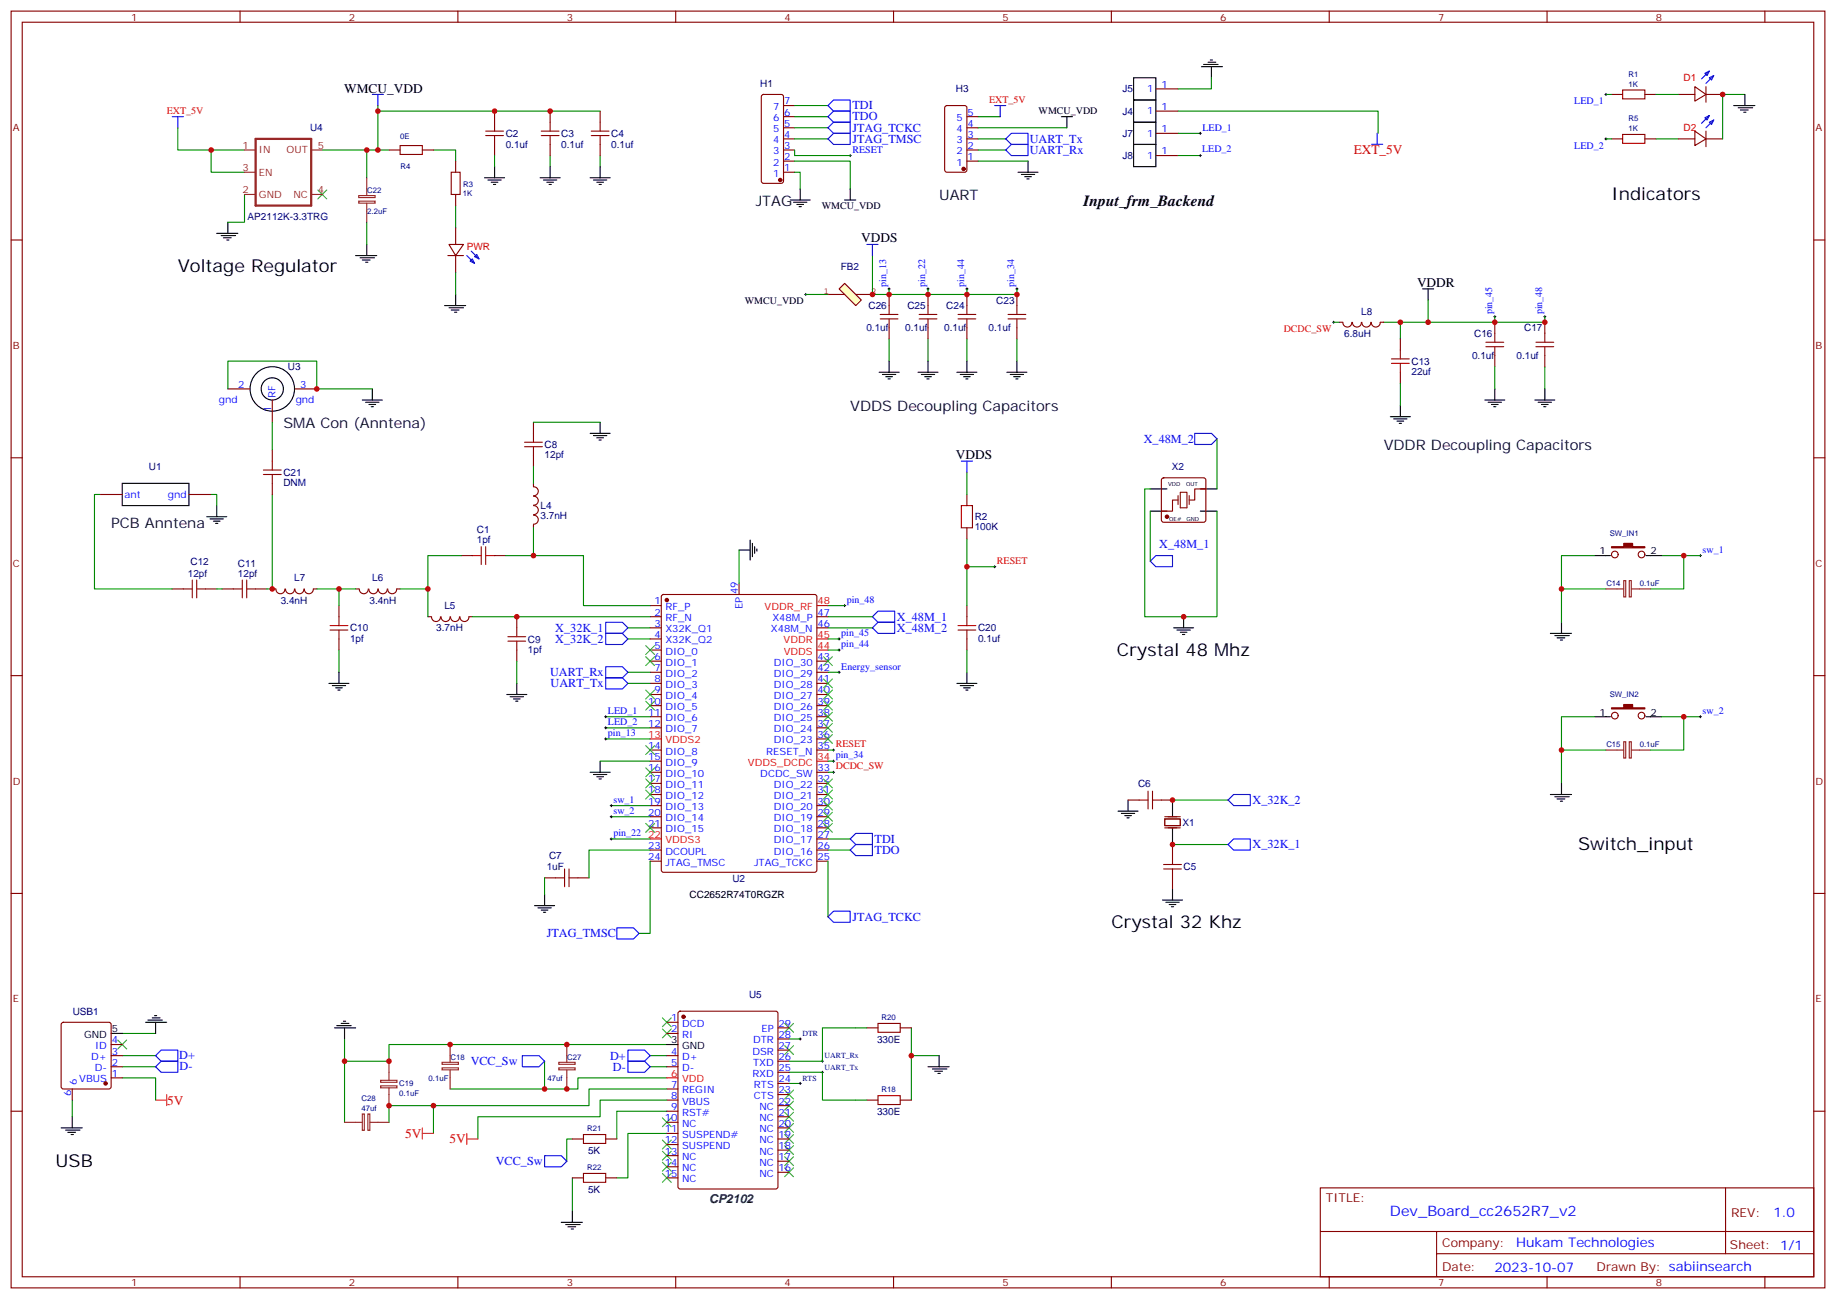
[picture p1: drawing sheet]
<svg xmlns="http://www.w3.org/2000/svg" width="583mm" height="412mm" viewBox="0 0 583 412" stroke-linecap="round" stroke-linejoin="round" font-family="sans-serif">
<g fill="none" stroke="#870000" stroke-width=".35">
<path d="M3.5 3.5h575.8v405.4h-575.8zM7.1 7.1h568.6v398.2h-568.6zM76.2 3.5v3.6M145.3 3.5v3.6M214.5 3.5v3.6M283.6 3.5v3.6M352.8 3.5v3.6M421.9 3.5v3.6M491.1 3.5v3.6M560.2 3.5v3.6M157 35.3v3.5M174.6 35.3v3.5"/>
<path d="M190.5 35.3v3.5M241.9 30.2l.5-.2h5.6l.7 .4v27.1l-.2 .5-.5 .2h-5.6l-.5-.2-.2-.5v-26.8zM248.7 37h3.5M248.7 33.5h3.5M511.5 30h3.6M522.1 30h3.5M532.7 30h5.3M538 27.5l3.5 2.5-3.5 2.1zM541.5 30h5.3M541.5 27.5v5M123.5 47.6h3.5M134.1 47.6h3.5"/>
<path d="M144.6 51.2v3.5M157 45.9v3.5M174.6 45.9v3.5M190.5 45.9v3.5M248.7 54.7h3.5M248.7 51.2h3.5M248.7 47.6h3.5M248.7 44.1h3.5M248.7 40.6h3.5M511.5 44.1h3.6M522.1 44.1h3.5M532.7 44.1h5.3"/>
<path d="M538 41.6l3.5 2.5-3.5 2.1zM541.5 44.1h5.3M541.5 41.6v5M3.5 76.2h3.6M142.5 77.6h4.6l-2.5 3.5zM144.6 61.7v3.6M144.6 72.3v5.3M575.7 76.2h3.6M142.2 81.1h4.9M144.6 81.1v5.3M72.3 123.5h7.1M86.4 127v7.1"/>
<path d="M93.5 123.5h7M169.3 134.1v3.5M3.5 145.3h3.6M31.7 157h7.1M60 157h7M86.4 142.9v3.5M86.4 153.5v3.5M169.3 144.6v3.6M169.3 153.5v1M169.4 154.6a1.41 1.41 0 0 1 1.5 1.4 1.41 1.41 0 0 1-1.5 1.4M169.4 157.6a1.41 1.41 0 0 1 1.5 1.4 1.41 1.41 0 0 1-1.5 1.4M306.9 157v3.5"/>
<path d="M368.9 151.9l.5-.2h12.7l.5 .2 .2 .5v12.7l-.3 .5-.4 .2h-12.7l-.5-.2-.2-.5v-12.7zM373.9 158.7h-1.7v3.6h-3.5M382.8 155.2h-3.6v3.5h-1.7M575.7 145.3h3.6M146.4 176.4h3.5M157 176.4h3.5M169.3 166.5v1.1M169.4 163.6a1.41 1.41 0 0 1 1.5 1.4 1.41 1.41 0 0 1-1.5 1.4M169.4 160.5a1.41 1.41 0 0 1 1.5 1.4 1.41 1.41 0 0 1-1.5 1.4M306.9 167.6v3.5M54.7 187h3.5M65.3 187h3.5"/>
<path d="M70.6 187h3.5M81.1 187h3.6M86.4 187h1.1M87.6 187a1.41 1.41 0 0 0 1.4 1.5 1.41 1.41 0 0 0 1.4-1.5M90.7 187a1.41 1.41 0 0 0 1.4 1.5 1.41 1.41 0 0 0 1.4-1.5M93.6 187a1.41 1.41 0 0 0 1.4 1.5 1.41 1.41 0 0 0 1.4-1.5M96.6 187a1.41 1.41 0 0 0 1.4 1.5 1.41 1.41 0 0 0 1.4-1.5M99.5 187h1M107.6 192.3v3.5M112.9 187h1M114.1 187a1.41 1.41 0 0 0 1.4 1.5 1.41 1.41 0 0 0 1.4-1.5M117.1 187a1.41 1.41 0 0 0 1.4 1.5 1.41 1.41 0 0 0 1.4-1.5"/>
<path d="M120.1 187a1.41 1.41 0 0 0 1.4 1.5 1.41 1.41 0 0 0 1.4-1.5M127 187h-1.1a1.41 1.41 0 0 1-1.4 1.5 1.41 1.41 0 0 1-1.4-1.5M135.8 195.8h1.1M137 195.8a1.41 1.41 0 0 0 1.4 1.5 1.41 1.41 0 0 0 1.4-1.5M140 195.8a1.41 1.41 0 0 0 1.4 1.5 1.41 1.41 0 0 0 1.5-1.5M143 195.8a1.41 1.41 0 0 0 1.4 1.5 1.41 1.41 0 0 0 1.4-1.5M146 195.8a1.41 1.41 0 0 0 1.4 1.5 1.41 1.41 0 0 0 1.4-1.5M148.9 195.8h1M164 195.8v3.5M206.4 192.3h3.5M206.4 195.8h3.5M206.4 199.3h3.5"/>
<path d="M210.1 188.9l.5-.2h48l.6 .5 .1 87-.5 .7h-48.2l-.6-.4-.1-87.1zM234.6 185.2v3.5M259.3 195.8h3.5M259.3 199.3h3.5M306.9 192.3v3.5M3.5 214.5h3.6M107.6 202.8v3.6M164 206.4v3.5M206.4 202.8h3.5M206.4 206.4h3.5M206.4 209.9h3.5M206.4 213.4h3.5"/>
<path d="M206.4 217h3.5M259.3 209.9h3.5M259.3 213.4h3.5M259.3 217h3.5M306.9 202.8v3.6M575.7 214.5h3.6M206.4 220.5h3.5M206.4 224h3.5M206.4 227.5h3.5M206.4 231.1h3.5M206.4 238.1h3.5M259.3 220.5h3.5"/>
<path d="M259.3 224h3.5M259.3 227.5h3.5M259.3 231.1h3.5M259.3 238.1h3.5M259.3 234.6h3.5M206.4 241.7h3.5M206.4 245.2h3.5M206.4 248.7h3.5M206.4 252.2h3.5M206.4 255.8h3.5M206.4 259.3h3.5M259.3 245.2h3.5"/>
<path d="M259.3 248.7h3.5M259.3 252.2h3.5M259.3 255.8h3.5M259.3 259.3h3.5M358.1 254h3.5M368.7 254h3.5M172.9 278.7h3.5M183.4 278.7h3.6M206.4 262.8h3.5M206.4 269.9h3.5M206.4 273.4h3.5M259.3 262.8h3.5"/>
<path d="M259.3 269.9h3.5M259.3 273.4h3.5M259.3 266.3h3.5M372.2 268.1v3.5M372.2 278.7v3.5M3.5 283.6h3.6M575.7 283.6h3.6M3.5 352.8h3.6M575.7 352.8h3.6M419.1 377.1h156.6v28.2h-156.6zM547.7 377.1v20.9M419.1 391h156.5"/>
<path d="M456 398h119.6M456 391v14.1M76.2 405.3v3.6M145.3 405.3v3.6M214.5 405.3v3.6M283.6 405.3v3.6M352.8 405.3v3.6M421.9 405.3v3.6M491.1 405.3v3.6M560.2 405.3v3.6"/>
</g>
<g fill="#870000" stroke="#870000" stroke-width=".35">
<circle cx="211.7" cy="190.5" r=".53"/>
<circle cx="370.4" cy="164" r=".53"/>
<circle cx="247.6" cy="57.2" r=".53"/>
</g>
<path d="M259.3 192.3h3.5M259.3 206.4h3.5M259.3 202.8h3.5M206.4 234.6h3.5M259.3 241.7h3.5M206.4 266.3h3.5" fill="none" stroke="#f00" stroke-width=".35"/>
<g fill="none" stroke="#000" stroke-width=".35">
<path d="M550.3 33.5h6.7M551.7 34.2h4.6M552.4 34.9h2.5M553.5 35.6h.7M553.9 30v3.5M153.8 56.4h6.4M154.9 57.1h4.2M155.9 57.9h2.1M156.6 58.6h.7M157 52.9v3.5M171.4 56.4h6.4M172.5 57.1h4.2"/>
<path d="M173.6 57.9h2.1M174.3 58.6h.7M174.6 52.9v3.5M187.3 56.4h6.4M188.4 57.1h4.2M189.4 57.9h2.2M190.1 58.6h.8M190.5 52.9v3.5M254 60v3.5M269.9 60v3.5M68.8 74.1h6.7M70.2 74.8h4.6"/>
<path d="M70.9 75.5h2.5M72 76.2h.7M72.3 70.6v3.5M116.4 77.6v3.5M250.8 63.5h6.4M251.9 64.2h4.2M252.9 64.9h2.2M253.6 65.6h.8M268.1 63.5h3.5M112.9 81.1h6.7M114.3 81.8h4.6M115 82.6h2.5"/>
<path d="M116.1 83.3h.7M141.1 97h6.7M142.5 97.7h4.6M143.2 98.4h2.5M144.3 99.1h.7M144.6 93.5v3.5M115 127h6.4M116.1 127.7h4.2M117.1 128.4h2.1M117.8 129.1h.7M118.2 123.5v3.5M187.3 137.6h6.4"/>
<path d="M188.4 138.3h4.2M189.4 139h2.2M190.1 139.7h.8M190.5 134.1v3.5M38.8 153.5h21.2v7h-21.2zM365.1 155.2h5.3M381 155.2h5.3M65.6 164h6.4M66.7 164.7h4.2M67.7 165.5h2.1M68.4 166.2h.7M68.8 160.5v3.5"/>
<path d="M234.6 174.6h3.5M238.1 171.4v6.4M238.8 172.5v4.2M239.5 173.6v2.1M240.2 174.3v.7M365.1 162.3h5.3M381 162.3h5.3M372.5 199.3h6.4M375.7 195.8v3.5M104.4 217h6.4M105.5 217.7h4.2M106.5 218.4h2.2"/>
<path d="M107.2 219.1h.7M107.6 213.4v3.6M164 217v3.5M303.7 217h6.4M304.8 217.7h4.2M305.9 218.4h2.1M306.6 219.1h.7M306.9 213.4v3.6M373.6 200h4.2M374.6 200.7h2.2M375.4 201.4h.7M160.9 220.5h6.3"/>
<path d="M161.9 221.2h4.3M163 221.9h2.1M163.7 222.6h.7M354.9 257.5h6.3M356 258.2h4.2M357 258.9h2.1M357.7 259.6h.7M358.1 254v3.5M372.2 254v5.3M372.2 262.8v5.3M169.7 287.5h6.3M170.7 288.2h4.3"/>
<path d="M171.8 288.9h2.1M172.5 289.6h.7M172.9 284v3.5M369 285.8h6.4M370.1 286.5h4.2M371.1 287.2h2.1M371.8 287.9h.7M372.2 282.2v3.6"/>
<circle cx="86.4" cy="123.5" r="7.1"/>
<circle cx="86.4" cy="123.5" r="3.5"/>
</g>
<path d="M373.9 157.3v2.9M374.6 156.3h2.2v4.9h-2.2zM377.5 157.3v2.9M369.7 260h4.9v2.1h-4.9zM369.7 259.3h4.9M369.7 262.8h4.9" fill="none" stroke="#871200" stroke-width=".35"/>
<g fill="none" stroke="#a10000" stroke-width=".35">
<path d="M157 38.8v2.8M174.6 38.8v2.8M190.5 38.8v2.8M515.1 28.6h7v2.8h-7zM127 46.2h7.1v2.8h-7.1zM143.2 54.7h2.8v7h-2.8zM154.2 43h5.6M154.2 41.6h5.6M157 43v2.9M171.8 43h5.6M171.8 41.6h5.6M174.6 43v2.9"/>
<path d="M187.7 43h5.6M187.7 41.6h5.6M190.5 43v2.9M515.1 42.7h7v2.8h-7zM169.3 137.6v2.8M83.6 149.2h5.7M83.6 150.6h5.7M86.4 146.4v2.8M86.4 150.6v2.9M166.5 141.8h5.7M166.5 140.4h5.7M169.3 141.8v2.8"/>
<path d="M149.9 176.4h2.9M152.8 173.6v5.6M154.2 176.4h2.8M154.2 173.6v5.6M305.2 160.5h3.5v7.1h-3.5zM58.2 187h2.8M61 184.1v5.7M62.4 187h2.9M62.4 184.1v5.7M74.1 187h2.8M76.9 184.1v5.7M78.3 187h2.8"/>
<path d="M78.3 184.1v5.7M104.8 198.6h5.6M107.6 195.8v2.8M164 199.3v2.8M304.1 198.6h5.6M306.9 195.8v2.8M104.8 200h5.6M107.6 200v2.8M161.2 203.6h5.7M161.2 202.1h5.7M164 203.6v2.8M304.1 200h5.6"/>
<path d="M306.9 200v2.8M361.6 254h2.8M364.4 251.2v5.6M365.8 251.2v5.6M365.8 254h2.9M176.4 278.7h2.8M179.2 275.9v5.6M180.6 275.9v5.6M180.6 278.7h2.8M369.4 274.5h5.6M369.4 275.9h5.6M372.2 271.6v2.9"/>
<path d="M372.2 275.9v2.8"/>
</g>
<g fill="none" stroke="#008700" stroke-width=".35">
<path d="M119.9 35.3h70.6M119.9 33.5v14.1M252.2 33.5h10.6M252.2 37h10.6M509.8 30h1.7M525.6 30h7.1M553.9 30h-7.1v14.1M56.4 40.6v7h21.2M67 47.6v7.1h10.6M102.3 47.6h21.2M116.4 47.6v8.8M137.6 47.6h7v3.6"/>
<path d="M157 49.4v3.5M174.6 49.4v3.5M190.5 49.4v3.5M252.2 54.7h1.8v5.3M252.2 51.2h17.7v8.8M252.2 40.6h10.6M252.2 44.1h10.6M509.8 44.1h1.7M525.6 44.1h7.1M77.6 61.7v8.9h-5.3M116.4 70.6v7M144.6 65.3v7"/>
<path d="M144.6 86.4v7.1M72.3 123.5v-8.8h28.2v8.8h17.7M86.4 134.1v8.8M169.3 134.1h21.2M386.3 139.3v15.9M31.7 157h-1.7v30h24.7M67 157h1.8v3.5M86.4 157v30h-1.7M169.3 148.2v5.3M306.9 149.9v7.1M365.1 155.2h-1.7v40.6h22.9v-33.5M146.4 176.4h-10.6v19.4"/>
<path d="M160.5 176.4h24.7v15.9h21.2M169.3 167.6v8.8M234.6 174.6v10.6M306.9 171.1v21.2M365.1 162.3v15.9M68.8 187h1.8M100.5 187h12.4M107.6 187v5.3M127 187h8.8M149.9 195.8h56.5M199.3 199.3h7.1M262.8 199.3h14.1"/>
<path d="M262.8 195.8h14.1M107.6 206.4v7M164 209.9v7.1M199.3 202.8h7.1M306.9 206.4v7M192.3 231.1h14.1M192.3 227.5h14.1M194 259.3h12.4M194 255.8h12.4M372.2 254h17.6M172.9 278.7v5.3M206.4 269.9h-19.4v8.8"/>
<path d="M206.4 273.4v22.9h-3.6M262.8 273.4v17.6M262.8 269.9h7.1M262.8 266.3h7.1M372.2 268.1h17.6"/>
</g>
<g fill="none" stroke="#00f" stroke-width=".35">
<path d="M54.7 37h3.5M56.4 37v3.6M118.2 30h3.5M119.9 30v3.5M262.8 37l1.8-1.7h5.3v3.5h-5.3zM262.8 33.5l1.8-1.7h5.3v3.5h-5.3zM541.2 23.3l1.4-.7-.7 1.4zM541.2 37.4l1.4-.7-.7 1.4zM542.6 24.7l1.4-.7-.7 1.4zM542.6 38.8l1.4-.7-.7 1.4zM542.6 22.6l-2.5 2.4M542.6 36.7l-2.5 2.5"/>
<path d="M544 24l-2.5 2.5M544 38.1l-2.5 2.5M262.8 40.6l1.8-1.8h5.3v3.5h-5.3zM262.8 44.1l1.8-1.8h5.3v3.6h-5.3zM149.6 79.7l2.4 2.5M148.2 81.1l2.4 2.5M149.9 82.2l.7 1.4-1.4-.7zM151.3 80.8l.7 1.4-1.4-.7zM379.2 137.6h5.3l1.8 1.7-1.8 1.8h-5.3zM305.2 146.4h3.5M306.9 146.4v3.5M365.1 178.2l1.8-1.8h5.3v3.5h-5.3z"/>
<path d="M192.3 197.6h5.3l1.7 1.7-1.7 1.8h-5.3zM276.9 195.8l1.8-1.8h5.3v3.6h-5.3zM278.7 197.6h5.3v3.5h-5.3l-1.8-1.8zM192.3 201.1h5.3l1.7 1.7-1.7 1.8h-5.3zM389.8 254l1.8-1.8h5.3v3.6h-5.3zM269.9 269.9l1.7-1.8h5.3v3.5h-5.3zM269.9 266.3l1.7-1.7h5.3v3.5h-5.3zM389.8 268.1l1.8-1.8h5.3v3.6h-5.3zM195.8 294.6h5.3l1.7 1.7-1.7 1.8h-5.3zM262.8 291l1.8-1.7h5.3v3.5h-5.3z"/>
</g>
<g fill="none" stroke="#3c3" stroke-width=".35">
<path d="M100.9 60.3l2.8 2.8M103.7 60.3l-2.8 2.8M205 205l2.8 2.8M205 208.5l2.8 2.8M205 219.1l2.8 2.8M207.8 205l-2.8 2.8M207.8 208.5l-2.8 2.8M207.8 219.1l-2.8 2.8M261.4 219.1l2.8 2.8M261.4 215.5l2.8 2.9M264.2 219.1l-2.8 2.8M264.2 215.5l-2.8 2.9"/>
<path d="M205 222.6l2.8 2.8M205 236.7l2.8 2.8M207.8 222.6l-2.8 2.8M207.8 236.7l-2.8 2.8M261.4 222.6l2.8 2.8M261.4 226.1l2.8 2.9M261.4 229.7l2.8 2.8M261.4 233.2l2.8 2.8M264.2 222.6l-2.8 2.8M264.2 226.1l-2.8 2.9M264.2 229.7l-2.8 2.8M264.2 233.2l-2.8 2.8"/>
<path d="M205 250.8l2.8 2.8M207.8 250.8l-2.8 2.8M261.4 247.3l2.8 2.8M261.4 250.8l2.8 2.8M261.4 254.4l2.8 2.8M261.4 257.9l2.8 2.8M264.2 247.3l-2.8 2.8M264.2 250.8l-2.8 2.8M264.2 254.4l-2.8 2.8M264.2 257.9l-2.8 2.8M205 261.4l2.8 2.8M207.8 261.4l-2.8 2.8"/>
<path d="M261.4 261.4l2.8 2.8M264.2 261.4l-2.8 2.8"/>
</g>
<path d="M81.1 44.1h17.7v21.2h-17.7z" fill="none" stroke="#8c2424" stroke-width=".71"/>
<path d="M77.6 47.6h3.5M77.6 54.7h3.5M98.8 47.6h3.5M116.4 56.4v5.7M77.6 61.7h3.5M98.8 61.7h3.5M113.9 63.9h5.2v.6h-5.2zM113.9 62.1h5.2v.6h-5.2zM116.4 64.6v6" fill="none" stroke="#8c2424" stroke-width=".35"/>
<g fill="none" stroke="#000" stroke-width=".32">
<path d="M509.4 30h.7M509.8 29.6v.7M509.4 44.1h.7M509.8 43.7v.7M266 213.4h.7M266.3 213.1v.7M191.9 227.5h.7M191.9 231.1h.7M192.3 227.2v.7M192.3 230.7v.7M193.7 255.8h.7M193.7 259.3h.7"/>
<path d="M194 255.4v.7M194 258.9v.7"/>
</g>
<path d="M266.3 91.7l1.8-1.7 5.3 5.2-1.8 1.8z" fill="#ffffc2" stroke="#850000" stroke-width=".35"/>
<path d="M262.8 93.5h5.3M271.6 93.5h5.3" fill="none" stroke="#850000" stroke-width=".35"/>
<g fill="none" stroke="#a10000" stroke-width=".35">
<path d="M279.4 99.8h5.6M282.2 97v2.8M291.7 99.8h5.7M294.6 97v2.8M304.1 99.8h5.6M306.9 97v2.8M320 99.8h5.6M322.8 97v2.8M279.4 101.2h5.6M282.2 101.2v2.9M291.7 101.2h5.7M294.6 101.2v2.9"/>
<path d="M304.1 101.2h5.6M306.9 101.2v2.9M320 101.2h5.6M322.8 101.2v2.9M441.7 115.4h5.6M441.7 113.9h5.6M444.5 111.1v2.8M444.5 115.4v2.8M471.7 110.1h5.6M471.7 108.7h5.6M474.5 105.8v2.9M474.5 110.1v2.8"/>
<path d="M487.5 110.1h5.7M487.5 108.7h5.7M490.4 105.8v2.9M490.4 110.1v2.8M278.7 324.9h7.1v2.8h-7.1zM278.7 347.8h7.1v2.9h-7.1zM185.2 372.5h7.1v2.9h-7.1zM185.2 360.2h7.1v2.8h-7.1z"/>
</g>
<g fill="none" stroke="#870000" stroke-width=".35">
<path d="M300.1 33.7l.5-.2h5.6l.7 .4v20.1l-.4 .6-5.9 .1-.7-.5v-20zM306.9 37h3.5M366.9 28.2h7M366.9 35.3h7M306.9 51.2h3.5M306.9 47.6h3.5M306.9 44.1h3.5M306.9 40.6h3.5M366.9 42.3h7M366.9 49.4h7M282.2 93.5v3.5M294.6 93.5v3.5"/>
<path d="M306.9 93.5v3.5M322.8 93.5v3.5M282.2 104.1v3.5M294.6 104.1v3.5M306.9 104.1v3.5M322.8 104.1v3.5M425.1 102.3h1.1M426.3 102.3a1.41 1.41 0 0 0 1.4 1.5 1.41 1.41 0 0 0 1.4-1.5M429.3 102.3a1.41 1.41 0 0 0 1.4 1.5 1.41 1.41 0 0 0 1.4-1.5M432.3 102.3a1.41 1.41 0 0 0 1.4 1.5 1.41 1.41 0 0 0 1.4-1.5M435.3 102.3a1.41 1.41 0 0 0 1.4 1.5 1.41 1.41 0 0 0 1.4-1.5M438.1 102.3h1.1"/>
<path d="M444.5 107.6v3.5M444.5 118.2v3.5M474.5 102.3v3.5M474.5 112.9v3.5M490.4 102.3v3.5M490.4 112.9v3.5M19.6 324.8l.5-.2h14.5l.5 .2 .2 .5v19.7l-.3 .5-.4 .2h-14.5l-.5-.2-.2-.5v-19.7zM35.3 331.6h3.5M35.3 335.1h3.5M35.3 338.7h3.5M211.7 335.1h3.5M211.7 338.7h3.5"/>
<path d="M211.7 324.6h3.5M211.7 328.1h3.5M215.4 321.2l.5-.2h30.3l.7 .5v55.3l-.4 .6-30.6 .1-.7-.5v-55.3zM246.9 326.3h3.6M246.9 336.9h3.6M246.9 333.4h3.6M246.9 329.8h3.6M275.2 326.3h3.5M285.8 326.3h3.5M22.9 345.7v3.5M35.3 342.2h3.5M211.7 349.2h3.5"/>
<path d="M211.7 345.7h3.5M211.7 352.8h3.5M211.7 356.3h3.5M211.7 359.8h3.5M246.9 358.1h3.6M246.9 354.5h3.6M246.9 351h3.6M246.9 347.5h3.6M246.9 344h3.6M246.9 340.4h3.6M275.2 349.2h3.5M285.8 349.2h3.5"/>
<path d="M181.7 373.9h3.5M181.7 361.6h3.5M192.3 373.9h3.5M192.3 361.6h3.5M211.7 373.9h3.5M211.7 363.4h3.5M211.7 366.9h3.5M211.7 370.4h3.5M246.9 361.6h3.6M246.9 372.2h3.6M246.9 368.7h3.6M246.9 365.1h3.6"/>
<circle cx="512.6" cy="176" r="1.06"/>
<circle cx="521.1" cy="176" r="1.06"/>
<circle cx="512.6" cy="227.2" r="1.06"/>
<circle cx="521.1" cy="227.2" r="1.06"/>
</g>
<g fill="none" stroke="#000" stroke-width=".35">
<path d="M383.5 19.8h2.4M384.2 19.1h.7M336.9 37h3.5M338.7 37v3.6M359.8 38.8h7.1v7.1h-7.1zM359.8 24.7h7.1v7.1h-7.1zM359.8 31.8h7.1v7h-7.1zM381.4 21.2h6.7M382.1 20.5h4.5M384.5 21.2v3.5M323.1 54.7h6.4M324.2 55.4h4.2"/>
<path d="M325.3 56.1h2.1M326 56.8h.7M326.3 51.2v3.5M359.8 45.9h7.1v7h-7.1zM451.6 91.7h3.5M453.3 91.7v3.5M279 118.2h6.4M280.1 118.9h4.2M281.2 119.6h2.1M282.2 114.7v3.5M291.4 118.2h6.3M292.5 118.9h4.2"/>
<path d="M293.5 119.6h2.1M294.6 114.7v3.5M303.7 118.2h6.4M304.8 118.9h4.2M305.9 119.6h2.1M306.9 114.7v3.5M319.6 118.2h6.4M320.7 118.9h4.2M321.7 119.6h2.1M322.8 114.7v3.5M281.9 120.3h.7M294.2 120.3h.7"/>
<path d="M306.6 120.3h.7M322.4 120.3h.7M441.3 132.3h6.4M442.4 133h4.2M443.4 133.7h2.2M444.1 134.4h.8M444.5 128.8v3.5M471.3 127h6.4M472.4 127.7h4.2M473.4 128.4h2.1M474.1 129.1h.7M474.5 123.5v3.5"/>
<path d="M487.2 127h6.3M488.2 127.7h4.3M489.3 128.4h2.1M490 129.1h.7M490.4 123.5v3.5M506.2 176.4h5M522.5 176.4h4.9M495.7 197.6v3.5M492.1 201.1h6.7M493.5 201.8h4.6M494.2 202.5h2.5M495.3 203.2h.7"/>
<path d="M506.2 227.5h5M522.5 227.5h4.9M187.3 245.2h6.4M188.4 245.9h4.2M189.4 246.6h2.2M190.1 247.3h.8M190.5 241.7v3.5M492.1 252.2h6.7M493.5 252.9h4.6M494.2 253.6h2.5M495.3 254.4h.7M495.7 248.7v3.5"/>
<path d="M35.3 328.1h3.5M46.2 324.6h6.7M46.9 323.8h4.6M48.3 323.1h2.5M49 322.4h.7M49.4 324.6v3.5M106.2 326.3h6.7M106.9 325.6h4.6M108.3 324.9h2.5M109 324.2h.7M109.4 326.3v3.5M211.7 331.6h3.5"/>
<path d="M294.6 338.7h6.7M296 339.4h4.6M298.1 335.1v3.6M19.4 358.1h6.7M20.8 358.8h4.6M21.5 359.5h2.5M22.9 354.5v3.6M296.7 340.1h2.5M297.7 340.8h.7M22.6 360.2h.7M178.2 388.1h6.7M179.6 388.8h4.5"/>
<path d="M180.3 389.5h2.4M181.3 390.2h.7M181.7 384.5v3.6"/>
</g>
<g fill="none" stroke="#008700" stroke-width=".35">
<path d="M310.4 37h7.1M373.9 35.3h63.5v7M384.5 24.7v3.5h-10.6M252.2 47.6v1.8h17.7M310.4 47.6h8.9M310.4 44.1h8.9M310.4 51.2h15.9M310.4 40.6h28.3M373.9 42.3h7.1M373.9 49.4h7.1M255.8 93.5h7M276.9 81.1v12.4h45.9v-1.8"/>
<path d="M282.2 91.7v1.8M294.6 91.7v1.8M306.9 91.7v1.8M453.3 95.2v7.1M282.2 107.6v7.1M294.6 107.6v7.1M306.9 107.6v7.1M322.8 107.6v7.1M423.3 102.3h1.8M439.2 102.3h5.3v5.3M474.5 100.5v1.8h-30M474.5 116.4v7.1"/>
<path d="M490.4 100.5v1.8h-15.9M490.4 116.4v7.1M444.5 121.7v7.1M306.9 179.9h8.8M506.2 176.4h-10.5v21.2M527.4 176.4h12.4M534.5 176.4v10.6h-10.6M262.8 192.3h5.3M495.7 187h14.1M199.3 213.4h7.1M199.3 217h7.1M262.8 202.8h3.5"/>
<path d="M262.8 206.4h3.5M262.8 213.4h3.5M192.3 234.6h14.1M262.8 238.1h1.8M495.7 238.1h14.1M506.2 227.5h-10.5v21.2M527.4 227.5h12.4M534.5 227.5v10.6h-10.6M190.5 241.7h15.9M262.8 241.7h1.8M262.8 245.2h1.8M194 266.3h12.4"/>
<path d="M38.8 338.7h10.6M38.8 335.1h10.6M38.8 328.1h10.6M109.4 329.8v26.5M172.9 336.9v8.8h10.5v-3.5h28.3M206.4 338.7h5.3M206.4 335.1h5.3M211.7 331.6h-88.2v5.3h-14.1M250.5 329.8h3.5M275.2 326.3h-14.1v10.6h-10.6M289.3 326.3v8.8M298.1 335.1h-8.8v14.1"/>
<path d="M22.9 349.2v5.3M38.8 342.2h10.6v7M137.6 351v8.8M142.9 345.7h30M211.7 359.8h-12.4v14.1h-3.5M211.7 349.2h-21.2v5.3h-38.8v7.1M211.7 352.8h-15.9v8.8M211.7 345.7h-24.7v5.3h-63.5v5.3M250.5 340.4h10.6v8.8h14.1M250.5 344h3.5M181.7 361.6h-1.8v7.1M181.7 373.9v10.6"/>
</g>
<g fill="none" stroke="#000" stroke-width=".32">
<path d="M269.5 49.4h.7M269.9 49v.7M380.6 49.4h.8M380.6 42.3h.8M381 42v.7M381 49v.7M255.4 93.5h.7M255.8 93.1v.7M281.9 91.7h.7M282.2 91.4v.7M294.2 91.7h.7M294.6 91.4v.7"/>
<path d="M306.6 91.7h.7M306.9 91.4v.7M322.4 91.7h.7M322.8 91.4v.7M423 102.3h.7M423.3 102v.7M474.1 100.5h.7M474.5 100.2v.7M490 100.5h.7M490.4 100.2v.7M315.4 179.9h.7M315.7 179.6v.7"/>
<path d="M539.4 176.4h.7M539.8 176v.7M267.8 192.3h.7M268.1 191.9v.7M266 206.4h.7M266 202.8h.7M266.3 202.5v.7M266.3 206v.7M191.9 234.6h.7M192.3 234.2v.7M264.2 238.1h.7M264.6 237.8v.7"/>
<path d="M539.4 227.5h.7M539.8 227.2v.7M264.2 241.7h.7M264.2 245.2h.7M264.6 241.3v.7M264.6 244.8v.7M193.7 266.3h.7M194 266v.7M253.6 329.8h.8M254 329.5v.7M260.7 336.9h.7M261.1 336.5v.8"/>
<path d="M253.6 344h.8M254 343.6v.7M260.7 340.4h.7M261.1 340.1v.7"/>
</g>
<g fill="none" stroke="#00f" stroke-width=".35">
<path d="M315.7 33.5h3.6M317.5 33.5v3.5M319.3 47.6l1.7-1.7h5.3v3.5h-5.3zM319.3 44.1l1.7-1.8h5.3v3.6h-5.3zM435.4 45.8h3.5M437.1 42.3v3.5M275.2 77.6h3.5M276.9 77.6v3.5M192.3 215.2h5.3l1.7 1.8-1.7 1.7h-5.3zM192.3 211.7h5.3l1.7 1.7-1.7 1.8h-5.3zM49.4 335.1l1.8-1.7h5.2v3.5h-5.2zM51.2 336.9h5.2v3.5h-5.2l-1.8-1.7z"/>
<path d="M165.8 335.1h5.3l1.8 1.8-1.8 1.8h-5.3zM199.3 336.9h5.3l1.8 1.8-1.8 1.7h-5.3zM199.3 333.4h5.3l1.8 1.7-1.8 1.8h-5.3zM172.9 366.9h5.3l1.7 1.8-1.7 1.7h-5.3z"/>
</g>
<g fill="#870000" stroke="#870000" stroke-width=".35">
<path d="M511.5 173.6h3.9v-1.1h2.8v1.1h3.9v.3h-10.6z"/>
<path d="M511.5 224.7h3.9v-1h2.8v1h3.9v.4h-10.6z"/>
<circle cx="305.9" cy="53.6" r=".53"/>
<circle cx="33.5" cy="344" r=".53"/>
<circle cx="217" cy="322.8" r=".53"/>
</g>
<g fill="none" stroke="#8c2424" stroke-width=".35">
<path d="M509.8 187h5.6M515.4 184.3h.6v5.2h-.6zM517.2 184.3h.6v5.2h-.6zM517.9 187h6M509.8 238.1h5.6M515.4 235.5h.6v5.2h-.6zM517.2 235.5h.6v5.2h-.6zM517.9 238.1h6M123.5 336.9v6M140.3 339h5.2v.7h-5.2zM140.3 337.3h5.2v.6h-5.2zM142.9 331.6v5.7"/>
<path d="M142.9 339.7v6M177.4 339h5.2v.7h-5.2zM177.4 337.3h5.2v.6h-5.2zM179.9 331.6v5.7M179.9 339.7v6M109.4 356.3h5.6M115 353.7h.6v5.1h-.6zM116.8 353.7h.6v5.1h-.6zM117.5 356.3h6M120.8 343h5.2v.6h-5.2zM120.8 344.7h5.2v.7h-5.2zM123.5 345.4v5.6"/>
</g>
<g fill="none" stroke="#3c3" stroke-width=".35">
<path d="M261.4 208.5l2.8 2.8M264.2 208.5l-2.8 2.8M205 243.8l2.8 2.8M205 247.3l2.8 2.8M207.8 243.8l-2.8 2.8M207.8 247.3l-2.8 2.8M37.4 330.2l2.8 2.8M40.2 330.2l-2.8 2.8M210.3 326.7l2.8 2.8M210.3 323.1l2.8 2.9M213.1 326.7l-2.8 2.8M213.1 323.1l-2.8 2.9"/>
<path d="M249.1 324.9l2.8 2.8M249.1 332l2.8 2.8M251.9 324.9l-2.8 2.8M251.9 332l-2.8 2.8M210.3 354.9l2.8 2.8M213.1 354.9l-2.8 2.8M249.1 356.7l2.8 2.8M249.1 349.6l2.8 2.8M249.1 353.1l2.8 2.9M249.1 346.1l2.8 2.8M251.9 356.7l-2.8 2.8M251.9 349.6l-2.8 2.8"/>
<path d="M251.9 353.1l-2.8 2.9M251.9 346.1l-2.8 2.8M210.3 372.5l2.8 2.9M210.3 369l2.8 2.8M210.3 365.5l2.8 2.8M210.3 361.9l2.8 2.9M213.1 372.5l-2.8 2.9M213.1 369l-2.8 2.8M213.1 365.5l-2.8 2.8M213.1 361.9l-2.8 2.9M249.1 360.2l2.8 2.8M249.1 363.7l2.8 2.8"/>
<path d="M249.1 367.2l2.8 2.9M249.1 370.8l2.8 2.8M251.9 360.2l-2.8 2.8M251.9 363.7l-2.8 2.8M251.9 367.2l-2.8 2.9M251.9 370.8l-2.8 2.8"/>
</g>
<path d="M49.4 349.2h3.5M52.9 347.5v3.5M134.1 359.8h3.5M134.1 358.1v3.5M148.2 359.8v3.6M148.2 361.6h3.5" fill="none" stroke="#f30" stroke-width=".35"/>
<path d="M211.7 342.2h3.5" fill="none" stroke="#f00" stroke-width=".35"/>
<g fill="#c00">
<circle cx="372.2" cy="268.1" r=".88"/>
<circle cx="372.2" cy="254" r=".88"/>
<circle cx="375.7" cy="195.8" r=".88"/>
<circle cx="169.3" cy="176.4" r=".88"/>
<circle cx="164" cy="195.8" r=".88"/>
<circle cx="135.8" cy="187" r=".88"/>
<circle cx="107.6" cy="187" r=".88"/>
<circle cx="100.5" cy="123.5" r=".88"/>
<circle cx="86.4" cy="187" r=".88"/>
<circle cx="67" cy="47.6" r=".88"/>
<circle cx="119.9" cy="47.6" r=".88"/>
<circle cx="116.4" cy="47.6" r=".88"/>
<circle cx="546.8" cy="30" r=".88"/>
<circle cx="119.9" cy="35.3" r=".88"/>
<circle cx="157" cy="35.3" r=".88"/>
<circle cx="174.6" cy="35.3" r=".88"/>
<circle cx="282.2" cy="93.5" r=".88"/>
<circle cx="322.8" cy="93.5" r=".88"/>
<circle cx="306.9" cy="93.5" r=".88"/>
<circle cx="294.6" cy="93.5" r=".88"/>
<circle cx="444.5" cy="102.3" r=".88"/>
<circle cx="474.5" cy="102.3" r=".88"/>
<circle cx="490.4" cy="102.3" r=".88"/>
<circle cx="306.9" cy="179.9" r=".88"/>
<circle cx="453.3" cy="102.3" r=".88"/>
<circle cx="534.5" cy="176.4" r=".88"/>
<circle cx="495.7" cy="187" r=".88"/>
<circle cx="495.7" cy="238.1" r=".88"/>
<circle cx="534.5" cy="227.5" r=".88"/>
<circle cx="172.9" cy="345.7" r=".88"/>
<circle cx="142.9" cy="331.6" r=".88"/>
<circle cx="289.3" cy="335.1" r=".88"/>
<circle cx="137.6" cy="351" r=".88"/>
<circle cx="179.9" cy="345.7" r=".88"/>
<circle cx="123.5" cy="336.9" r=".88"/>
<circle cx="179.9" cy="331.6" r=".88"/>
<circle cx="109.4" cy="336.9" r=".88"/>
<circle cx="123.5" cy="351" r=".88"/>
<circle cx="276.9" cy="93.5" r=".88"/>
</g>
<g font-size="5.6">
<text x="511.5" y="63.5">Indicators</text>
<text x="56.4" y="86.4">Voltage Regulator</text>
<text x="354.5" y="208.1">Crystal 48 Mhz</text>
<text x="500.9" y="269.9">Switch_input</text>
<text x="352.8" y="294.6">Crystal 32 Khz</text>
<text x="17.6" y="370.4">USB</text>
</g>
<text font-size="4.9" x="344" y="65.3">Input_frm_Backend</text>
<g font-size="4.6" fill="#003">
<text x="239.9" y="65.3">JTAG</text>
<text x="298.1" y="63.5">UART</text>
<text x="269.9" y="130.5">VDDS Decoupling Capacitors</text>
<text x="90" y="135.8">SMA Con (Anntena)</text>
<text x="439.2" y="142.9">VDDR Decoupling Capacitors</text>
<text x="35.3" y="167.6">PCB Anntena</text>
</g>
<text font-size="4.6" fill="#00f" x="441.2" y="386.1">Dev_Board_cc2652R7_v2</text>
<g font-size="4.2">
<text x="109.2" y="29.6">WMCU_VDD</text>
<text x="273.4" y="76.9">VDDS</text>
<text x="449.8" y="91">VDDR</text>
<text x="303.4" y="145.7">VDDS</text>
</g>
<g font-size="4.2" fill="#f00">
<text x="429.7" y="49">EXT_5V</text>
<text x="53.1" y="350.7">5V</text>
<text x="128.6" y="361.2">5V</text>
<text x="142.7" y="363">5V</text>
</g>
<g font-size="4.2" fill="#00f">
<text x="562.9" y="386.4">1.0</text>
<text x="481.3" y="395.9">Hukam Technologies</text>
<text x="474.4" y="403.7">2023-10-07</text>
</g>
<g font-size="3.9" fill="#00f">
<text x="270.6" y="34.7">TDI</text>
<text x="270.6" y="38.2">TDO</text>
<text x="270.6" y="41.9">JTAG_TCKC</text>
<text x="270.6" y="45.4">JTAG_TMSC</text>
<text x="326.9" y="45.4">UART_Tx</text>
<text x="326.9" y="48.9">UART_Rx</text>
<text x="363.1" y="140.6">X_48M_2</text>
<text x="368" y="174.1">X_48M_1</text>
<text x="284.7" y="197.1">X_48M_1</text>
<text x="176.3" y="200.6">X_32K_1</text>
<text x="284.7" y="200.6">X_48M_2</text>
<text x="176.3" y="204.1">X_32K_2</text>
<text x="174.6" y="214.7">UART_Rx</text>
<text x="174.8" y="218.2">UART_Tx</text>
<text x="397.6" y="255.2">X_32K_2</text>
<text x="277.6" y="267.5">TDI</text>
<text x="397.6" y="269.3">X_32K_1</text>
<text x="277.6" y="271.1">TDO</text>
<text x="270.6" y="292.3">JTAG_TCKC</text>
<text x="173.5" y="297.5">JTAG_TMSC</text>
<text x="56.9" y="336.2">D+</text>
<text x="57" y="339.7">D-</text>
<text x="149.4" y="338.2">VCC_Sw</text>
<text x="193.6" y="336.4">D+</text>
<text x="194.5" y="339.9">D-</text>
<text x="157.4" y="369.8">VCC_Sw</text>
</g>
<text font-size="3.9" fill="#033" x="225.1" y="382.1">CP2102</text>
<g font-size="3.9" fill="#800">
<text x="420.9" y="381.7">TITLE:</text>
<text x="549.5" y="386.4">REV:</text>
<text x="457.8" y="395.9">Company:</text>
<text x="549.1" y="396.5">Sheet: 1/1</text>
<text x="457.8" y="403.6">Date:</text>
<text x="506.8" y="403.7">Drawn By: sabiinsearch</text>
</g>
<g font-size="3.2" fill="#800">
<text x="41.6" y="6.5">1</text>
<text x="110.8" y="6.5">2</text>
<text x="179.9" y="6.5">3</text>
<text x="249.1" y="6.5">4</text>
<text x="318.2" y="6.5">5</text>
<text x="387.3" y="6.5">6</text>
<text x="456.5" y="6.5">7</text>
<text x="525.6" y="6.5">8</text>
<text x="4.1" y="41.6">A</text>
<text x="576.3" y="41.6">A</text>
<text x="4.1" y="110.8">B</text>
<text x="576.3" y="110.8">B</text>
<text x="4.1" y="179.9">C</text>
<text x="576.3" y="179.9">C</text>
<text x="4.1" y="249.1">D</text>
<text x="576.3" y="249.1">D</text>
<text x="4.1" y="318.2">E</text>
<text x="576.3" y="318.2">E</text>
<text x="41.6" y="408.3">1</text>
<text x="110.8" y="408.3">2</text>
<text x="179.9" y="408.3">3</text>
<text x="249.1" y="408.3">4</text>
<text x="318.2" y="408.3">5</text>
<text x="387.3" y="408.3">6</text>
<text x="456.5" y="408.3">7</text>
<text x="525.6" y="408.3">8</text>
</g>
<g font-size="3.2" fill="#000080">
<text x="241.3" y="27.6">H1</text>
<text x="303.4" y="29.3">H3</text>
<text x="356.3" y="29.3">J5</text>
<text x="98.4" y="41.6">U4</text>
<text x="356.3" y="36.4">J4</text>
<text x="160.5" y="46.9">0.1uf</text>
<text x="160.5" y="43.6">C2</text>
<text x="178.2" y="46.9">0.1uf</text>
<text x="178.2" y="43.6">C3</text>
<text x="194" y="46.9">0.1uf</text>
<text x="194" y="43.6">C4</text>
<text x="356.3" y="43.4">J7</text>
<text x="356.3" y="50.5">J8</text>
<text x="78.6" y="69.8">AP2112K-3.3TRG</text>
<text x="266.9" y="85.7">FB2</text>
<text x="275.7" y="98.2">C26</text>
<text x="288" y="98.2">C25</text>
<text x="300.4" y="98.2">C24</text>
<text x="316.2" y="96.4">C23</text>
<text x="432.1" y="99.9">L8</text>
<text x="275" y="105.2">0.1uf</text>
<text x="287.3" y="105.2">0.1uf</text>
<text x="299.7" y="105.2">0.1uf</text>
<text x="313.8" y="105.2">0.1uf</text>
<text x="426.7" y="107">6.8uH</text>
<text x="467.9" y="107">C16</text>
<text x="483.8" y="105.2">C17</text>
<text x="91.4" y="117.5">U3</text>
<text x="448" y="119">22uf</text>
<text x="448" y="115.8">C13</text>
<text x="467.3" y="114">0.1uf</text>
<text x="481.4" y="114">0.1uf</text>
<text x="172.9" y="142.2">C8</text>
<text x="47.3" y="149.2">U1</text>
<text x="172.9" y="145.5">12pf</text>
<text x="371.9" y="149.3">X2</text>
<text x="90" y="154.2">DNM</text>
<text x="90" y="151">C21</text>
<text x="171.6" y="161.6">L4</text>
<text x="171.6" y="164.9">3.7nH</text>
<text x="309.4" y="165.2">R2</text>
<text x="151.4" y="172.5">1pf</text>
<text x="151.4" y="169.3">C1</text>
<text x="309.4" y="168.4">100K</text>
<text x="60.5" y="179.3">C12</text>
<text x="75.5" y="179.9">C11</text>
<text x="59.6" y="183.1">12pf</text>
<text x="75.5" y="183.1">12pf</text>
<text x="93.4" y="184.6">L7</text>
<text x="118.1" y="184.6">L6</text>
<text x="89.1" y="191.6">3.4nH</text>
<text x="117.3" y="191.6">3.4nH</text>
<text x="141" y="193.4">L5</text>
<text x="111.1" y="203.7">1pf</text>
<text x="111.1" y="200.5">C10</text>
<text x="138.5" y="200.5">3.7nH</text>
<text x="167.6" y="204">C9</text>
<text x="310.4" y="203.7">0.1uf</text>
<text x="310.4" y="200.5">C20</text>
<text x="167.6" y="207.2">1pf</text>
<text x="361.3" y="249.9">C6</text>
<text x="375.4" y="262.1">X1</text>
<text x="174.3" y="272.8">C7</text>
<text x="173.6" y="276.3">1uF</text>
<text x="232.5" y="279.9">U2</text>
<text x="375.7" y="276.2">C5</text>
<text x="237.8" y="316.8">U5</text>
<text x="23.1" y="322.2">USB1</text>
<text x="278.4" y="331">330E</text>
<text x="278.4" y="353.9">330E</text>
<text x="186.7" y="366.3">5K</text>
<text x="186.7" y="378.6">5K</text>
</g>
<g font-size="3.2" fill="#00f">
<text x="364.2" y="29.3">1</text>
<text x="368.7" y="27.9">1</text>
<text x="245.4" y="34.9">7</text>
<text x="248.9" y="33.2">7</text>
<text x="368.7" y="34.9">1</text>
<text x="499.7" y="33.1">LED_1</text>
<text x="245.4" y="42">5</text>
<text x="245.4" y="38.5">6</text>
<text x="248.9" y="40.2">5</text>
<text x="248.9" y="36.7">6</text>
<text x="303.6" y="42">4</text>
<text x="303.6" y="38.5">5</text>
<text x="307.1" y="40.2">4</text>
<text x="307.1" y="36.7">5</text>
<text x="364.2" y="36.3">1</text>
<text x="368.7" y="42">1</text>
<text x="381.7" y="41.5">LED_1</text>
<text x="245.4" y="45.5">4</text>
<text x="248.9" y="47.3">3</text>
<text x="248.9" y="43.7">4</text>
<text x="303.6" y="45.5">3</text>
<text x="307.1" y="47.3">2</text>
<text x="307.1" y="43.7">3</text>
<text x="364.2" y="43.4">1</text>
<text x="499.7" y="47.2">LED_2</text>
<text x="245.4" y="52.6">2</text>
<text x="245.4" y="49">3</text>
<text x="248.9" y="50.8">2</text>
<text x="270.6" y="48.5">RESET</text>
<text x="303.6" y="52.6">1</text>
<text x="303.6" y="49">2</text>
<text x="307.1" y="50.8">1</text>
<text x="364.2" y="50.4">1</text>
<text x="368.7" y="49">1</text>
<text x="381.6" y="48.4">LED_2</text>
<text x="245.4" y="56.1">1</text>
<text x="248.9" y="54.3">1</text>
<text x="281.3" y="91" transform="rotate(-90 281.3 91)">pin_13</text>
<text x="293.7" y="91" transform="rotate(-90 293.7 91)">pin_22</text>
<text x="306" y="91" transform="rotate(-90 306 91)">pin_44</text>
<text x="321.9" y="91" transform="rotate(-90 321.9 91)">pin_34</text>
<text x="473.6" y="99.8" transform="rotate(-90 473.6 99.8)">pin_45</text>
<text x="489.5" y="99.8" transform="rotate(-90 489.5 99.8)">pin_48</text>
<text x="75.6" y="123.1">2</text>
<text x="95.2" y="123.1">3</text>
<text x="69.5" y="128.1">gnd</text>
<text x="86.1" y="130.8" transform="rotate(-90 86.1 130.8)">1</text>
<text x="87.5" y="126.3" transform="rotate(-90 87.5 126.3)">RF</text>
<text x="93.9" y="128.1">gnd</text>
<text x="39.5" y="158">ant</text>
<text x="53.3" y="158">gnd</text>
<text x="540.5" y="175.5">sw_1</text>
<text x="207.7" y="191.9">1</text>
<text x="234.2" y="188.7" transform="rotate(-90 234.2 188.7)">49</text>
<text x="268.8" y="191.4">pin_48</text>
<text x="207.7" y="195.4">2</text>
<text x="211.2" y="193.7">RF_P</text>
<text x="211.2" y="197.2">RF_N</text>
<text x="235.7" y="193.4" transform="rotate(-90 235.7 193.4)">EP</text>
<text x="245.2" y="197.2">X48M_P</text>
<text x="259.5" y="195.4">47</text>
<text x="207.7" y="199">3</text>
<text x="207.7" y="202.5">4</text>
<text x="211.2" y="200.7">X32K_Q1</text>
<text x="244.7" y="200.7">X48M_N</text>
<text x="259.5" y="199">46</text>
<text x="267.1" y="202">pin_45</text>
<text x="207.7" y="206">5</text>
<text x="207.7" y="209.5">6</text>
<text x="211.2" y="204.3">X32K_Q2</text>
<text x="211.2" y="207.8">DIO_0</text>
<text x="259.5" y="209.5">43</text>
<text x="267.1" y="205.5">pin_44</text>
<text x="207.7" y="213.1">7</text>
<text x="211.2" y="211.3">DIO_1</text>
<text x="211.2" y="214.8">DIO_2</text>
<text x="245.7" y="214.8">DIO_29</text>
<text x="245.7" y="211.3">DIO_30</text>
<text x="259.5" y="213.1">42</text>
<text x="267.1" y="212.5">Energy_sensor</text>
<text x="207.7" y="216.6">8</text>
<text x="207.7" y="220.1">9</text>
<text x="211.2" y="218.4">DIO_3</text>
<text x="211.2" y="221.9">DIO_4</text>
<text x="245.7" y="221.9">DIO_27</text>
<text x="245.7" y="218.4">DIO_28</text>
<text x="259.5" y="220.1">40</text>
<text x="259.5" y="216.6">41</text>
<text x="193" y="226.7">LED_1</text>
<text x="205.7" y="223.7">10</text>
<text x="205.7" y="227.2">11</text>
<text x="211.2" y="225.4">DIO_5</text>
<text x="245.7" y="225.4">DIO_26</text>
<text x="259.5" y="227.2">38</text>
<text x="259.5" y="223.7">39</text>
<text x="540.5" y="226.7">sw_2</text>
<text x="193" y="233.6">pin_13</text>
<text x="193" y="230.2">LED_2</text>
<text x="205.7" y="230.7">12</text>
<text x="211.2" y="229">DIO_6</text>
<text x="211.2" y="232.5">DIO_7</text>
<text x="245.7" y="232.5">DIO_24</text>
<text x="245.7" y="229">DIO_25</text>
<text x="259.5" y="230.7">37</text>
<text x="205.7" y="237.8">14</text>
<text x="211.2" y="239.5">DIO_8</text>
<text x="243.3" y="239.5">RESET_N</text>
<text x="245.7" y="236">DIO_23</text>
<text x="259.5" y="237.8">35 RESET</text>
<text x="259.5" y="234.2">36</text>
<text x="205.7" y="241.3">15</text>
<text x="205.7" y="244.8">16</text>
<text x="211.2" y="243.1">DIO_9</text>
<text x="259.5" y="244.8">33 DCDC_SW</text>
<text x="205.7" y="248.4">17</text>
<text x="205.7" y="251.9">18</text>
<text x="211.2" y="246.6">DIO_10</text>
<text x="211.2" y="250.1">DIO_11</text>
<text x="241.3" y="246.6">DCDC_SW</text>
<text x="245.7" y="250.1">DIO_22</text>
<text x="259.5" y="251.9">31</text>
<text x="259.5" y="248.4">32</text>
<text x="194.7" y="254.9">sw_1</text>
<text x="205.7" y="255.4">19</text>
<text x="211.2" y="253.6">DIO_12</text>
<text x="211.2" y="257.2">DIO_13</text>
<text x="245.7" y="257.2">DIO_20</text>
<text x="245.7" y="253.6">DIO_21</text>
<text x="259.5" y="255.4">30</text>
<text x="194.7" y="258.4">sw_2</text>
<text x="205.7" y="258.9">20</text>
<text x="205.7" y="262.5">21</text>
<text x="211.2" y="260.7">DIO_14</text>
<text x="245.7" y="260.7">DIO_19</text>
<text x="259.5" y="262.5">28</text>
<text x="259.5" y="258.9">29</text>
<text x="194.7" y="265.5">pin_22</text>
<text x="205.7" y="269.5">23</text>
<text x="211.2" y="264.2">DIO_15</text>
<text x="245.7" y="267.8">DIO_17</text>
<text x="245.7" y="264.2">DIO_18</text>
<text x="259.5" y="269.5">26</text>
<text x="259.5" y="266">27</text>
<text x="205.7" y="273">24</text>
<text x="211.2" y="271.3">DCOUPL</text>
<text x="211.2" y="274.8">JTAG_TMSC</text>
<text x="239.4" y="274.8">JTAG_TCKC</text>
<text x="245.7" y="271.3">DIO_16</text>
<text x="259.5" y="273">25</text>
<text x="213" y="324.2">1</text>
<text x="213" y="327.7">2</text>
<text x="216.5" y="326">DCD</text>
<text x="216.5" y="329.5">RI</text>
<text x="241.7" y="327.7">EP</text>
<text x="247.1" y="329.5">28</text>
<text x="247.1" y="326">29</text>
<text x="30.2" y="333">ID</text>
<text x="35.5" y="331.3">4</text>
<text x="35.5" y="334.8">3</text>
<text x="213" y="334.8">4</text>
<text x="238.8" y="334.8">DSR</text>
<text x="239" y="331.3">DTR</text>
<text x="247.1" y="333">27</text>
<text x="28.9" y="336.5">D+</text>
<text x="30.1" y="340.1">D-</text>
<text x="35.5" y="338.3">2</text>
<text x="35.5" y="341.8">1</text>
<text x="213" y="338.3">5</text>
<text x="216.5" y="336.5">D+</text>
<text x="216.5" y="340.1">D-</text>
<text x="238.8" y="341.8">RXD</text>
<text x="239.1" y="338.3">TXD</text>
<text x="247.1" y="340.1">25</text>
<text x="247.1" y="336.5">26</text>
<text x="22.6" y="347.9" transform="rotate(-90 22.6 347.9)">6</text>
<text x="24.3" y="344.4" transform="rotate(-90 24.3 344.4)">6</text>
<text x="25.1" y="343.6">VBUS</text>
<text x="213" y="345.4">7</text>
<text x="216.5" y="347.1">REGIN</text>
<text x="239.3" y="345.4">RTS</text>
<text x="247.1" y="347.1">23</text>
<text x="247.1" y="343.6">24</text>
<text x="213" y="348.9">8</text>
<text x="213" y="352.4">9</text>
<text x="216.5" y="350.7">VBUS</text>
<text x="239.3" y="348.9">CTS</text>
<text x="241" y="352.4">NC</text>
<text x="247.1" y="350.7">22</text>
<text x="211" y="356">10</text>
<text x="211" y="359.5">11</text>
<text x="216.5" y="354.2">RST#</text>
<text x="216.5" y="357.7">NC</text>
<text x="241" y="359.5">NC</text>
<text x="241" y="356">NC</text>
<text x="247.1" y="357.7">20</text>
<text x="247.1" y="354.2">21</text>
<text x="211" y="363">12</text>
<text x="216.5" y="361.2">SUSPEND#</text>
<text x="216.5" y="364.8">SUSPEND</text>
<text x="241" y="363">NC</text>
<text x="247.1" y="364.8">18</text>
<text x="247.1" y="361.2">19</text>
<text x="211" y="366.5">13</text>
<text x="211" y="370.1">14</text>
<text x="216.5" y="368.3">NC</text>
<text x="216.5" y="371.8">NC</text>
<text x="241" y="370.1">NC</text>
<text x="241" y="366.5">NC</text>
<text x="247.1" y="371.8">16</text>
<text x="247.1" y="368.3">17</text>
<text x="211" y="373.6">15</text>
<text x="216.5" y="375.4">NC</text>
<text x="241" y="373.6">NC</text>
</g>
<g font-size="3.2" fill="#f00">
<text x="534.4" y="25.8">D1</text>
<text x="314" y="32.8">EXT_5V</text>
<text x="52.9" y="36.3">EXT_5V</text>
<text x="534.4" y="41.7">D2</text>
<text x="148.2" y="79.4">PWR</text>
<text x="407.5" y="105.5">DCDC_SW</text>
<text x="316.4" y="179">RESET</text>
<text x="259.5" y="191.9">48</text>
<text x="242.7" y="193.7">VDDR_RF</text>
<text x="259.5" y="202.5">45</text>
<text x="248.7" y="204.3">VDDR</text>
<text x="248.8" y="207.8">VDDS</text>
<text x="259.5" y="206">44</text>
<text x="205.7" y="234.2">13</text>
<text x="211.2" y="236">VDDS2</text>
<text x="237.4" y="243.1">VDDS_DCDC</text>
<text x="259.5" y="241.3">34 pin_34</text>
<text x="205.7" y="266">22</text>
<text x="211.2" y="267.8">VDDS3</text>
<text x="213" y="341.8">6</text>
<text x="216.5" y="343.6">VDD</text>
</g>
<g font-size="3.2">
<text x="329.7" y="36.2">WMCU_VDD</text>
<text x="260.9" y="66.2">WMCU_VDD</text>
<text x="236.4" y="96.6">WMCU_VDD</text>
<text x="507.7" y="176">1</text>
<text x="523.9" y="176">2</text>
<text x="507.7" y="227.2">1</text>
<text x="523.9" y="227.2">2</text>
<text x="218.9" y="285">CC2652R74T0RGZR</text>
<text x="26.7" y="329.5">GND</text>
<text x="35.5" y="327.7">5</text>
<text x="213" y="331.3">3</text>
<text x="216.5" y="333">GND</text>
</g>
<g font-size="3.2" fill="#8d2323">
<text x="77" y="47.3">1</text>
<text x="100.9" y="47.3">5</text>
<text x="82.2" y="48.7">IN</text>
<text x="90.9" y="48.7">OUT</text>
<text x="77" y="54.3">3</text>
<text x="82.2" y="55.7">EN</text>
<text x="77" y="61.4">2</text>
<text x="82.2" y="62.8">GND</text>
<text x="93.1" y="62.8">NC</text>
<text x="100.9" y="61.4">4</text>
</g>
<g font-size="2.8" fill="#840000">
<text x="261.5" y="93.5">1</text>
<text x="276.6" y="93.5">2</text>
</g>
<g font-size="2.5" fill="#000080">
<text x="516.9" y="27.5">1K</text>
<text x="516.9" y="24.4">R1</text>
<text x="516.9" y="41.6">1K</text>
<text x="516.9" y="38.5">R5</text>
<text x="127" y="44.1">0E</text>
<text x="127.1" y="53.6">R4</text>
<text x="147.1" y="59.5">R3</text>
<text x="116.6" y="61.3">C22</text>
<text x="146.9" y="62.2">1K</text>
<text x="116.6" y="68">2.2uF</text>
<text x="511" y="170.2">SW_IN1</text>
<text x="509.9" y="185.9">C14</text>
<text x="520.5" y="185.9">0.1uF</text>
<text x="511" y="221.4">SW_IN2</text>
<text x="509.9" y="237.1">C15</text>
<text x="520.5" y="237.1">0.1uF</text>
<text x="279.9" y="323.7">R20</text>
<text x="254.7" y="329">DTR</text>
<text x="143" y="336.5">C18</text>
<text x="180.1" y="336.5">C27</text>
<text x="261.8" y="339.5">UART_Tx</text>
<text x="261.8" y="336">UART_Rx</text>
<text x="126.7" y="347.8">0.1uF</text>
<text x="126.7" y="344.8">C19</text>
<text x="136" y="343.1">0.1uF</text>
<text x="173.8" y="343.1">47uf</text>
<text x="254.7" y="343.1">RTS</text>
<text x="279.9" y="346.6">R18</text>
<text x="114.8" y="352.6">47uf</text>
<text x="114.8" y="349.6">C28</text>
<text x="186.4" y="359">R21</text>
<text x="186.4" y="371.3">R22</text>
</g>
<g font-size="1.8">
<text x="370.8" y="154.2">VDD</text>
<text x="376.5" y="154.2">OUT</text>
<text x="371.1" y="165.5">OE#</text>
<text x="376.6" y="165.5">GND</text>
</g>
</svg>
